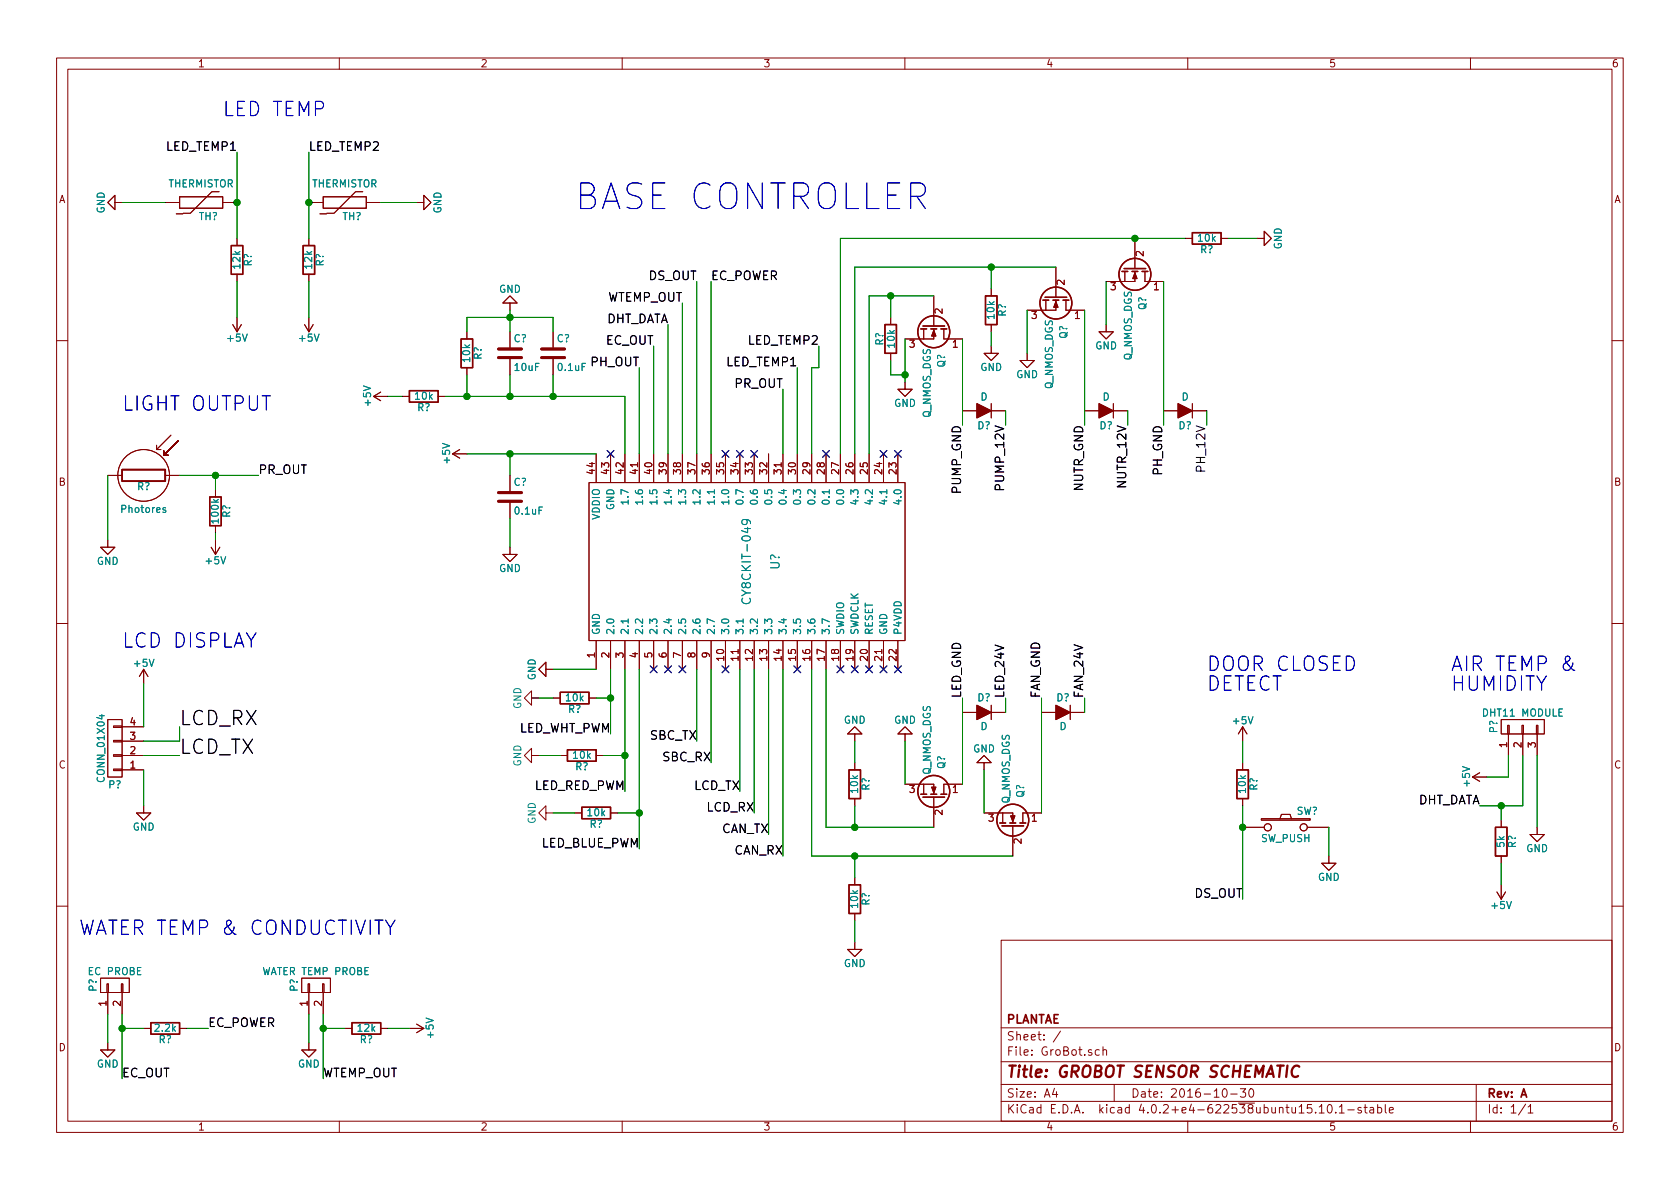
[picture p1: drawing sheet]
<svg xmlns="http://www.w3.org/2000/svg" width="297mm" height="210mm" viewBox="0 0 297 210" stroke-linecap="round" stroke-linejoin="round" font-family="sans-serif">
<g fill="none" stroke="#840000" stroke-width=".18">
<path d="M10 10.3h277v189.9h-277zM12 12.2h273v186.1h-273zM60 10.3v1.9M110 10.3v1.9M160 10.3v1.9M210 10.3v1.9M260 10.3v1.9M20.3 35.8v-1.3l-1.3 1.3 1.3 1.3v-1.3h1.3M29.2 35.8h2.5M38.7 33.9h-1.2l-3.8 3.8h-1.3M39.4 35.8h2.5M54.6 35.8h2.5"/>
<path d="M64.1 33.9h-1.2l-3.8 3.8h-1.3M64.8 35.8h2.5M73.7 35.8h1.2v-1.3l1.3 1.3-1.3 1.3v-1.3M41.1 57.4l.8 1.3M41.9 42.2v1.2M41.9 48.5v1.3M41.9 56.1v2.6M42.7 57.4l-.8 1.3M53.8 57.4l.8 1.3M54.6 42.2v1.2M54.6 48.5v1.3M54.6 56.1v2.6"/>
<path d="M55.4 57.4l-.8 1.3M82.5 58.7v1.2M90.2 53.6h1.2l-1.2-1.3-1.3 1.3h1.3v1.3M90.2 58.7v2.8M97.8 58.7v2.8M157.5 56.1v1.3M163.3 58.2v1.7M165.1 52.3v5.4M165.1 58.2v1.7h-5.1M166.9 58.2v1.7h3.3M175.3 51v1.3M175.3 57.4v1.3"/>
<path d="M184.9 53.1v1.8M186.7 47.2v5.4M186.7 53.1v1.8h-5.1M188.5 53.1v1.8h3.3M195.6 57.4v1.3h1.2l-1.2 1.2-1.3-1.2h1.3M198.9 48v1.8M200.7 42.2v5.3M200.7 48v1.8h-5.1M202.4 48v1.8h3.3M209.5 42.2h1.3M215.9 42.2h1.3M222.2 42.2h1.3v-1.3l1.3 1.3-1.3 1.2v-1.2"/>
<path d="M10 60.2h2M27.7 78.7v.8M27.7 79.5h.7M29 79.8v.7M30.2 77l-2.5 2.5M31.5 78l-2.5 2.5M66 70.1h2.6M66 70.1l1.3 .8M67.3 69.3l-1.3 .8M71.1 70.1h1.3M77.5 70.1h1.2M81.3 79.5l-1.3 .8"/>
<path d="M82.5 65v1.3M90.2 63.5v2.8M97.8 63.5v2.8M157.5 62.5v1.2M160 67.6v1.2h1.3l-1.3 1.3-1.3-1.3h1.3M170.2 72.6h2.5M175.3 61.2v1.3h1.2l-1.2 1.2-1.3-1.2h1.3M175.3 71.4v2.5M175.3 72.6h2.5M181.6 62.5v1.2h1.3l-1.3 1.3-1.3-1.3h1.3M191.8 72.6h2.5M196.8 72.6h2.6"/>
<path d="M196.8 71.4v2.5M205.7 72.6h2.6M210.8 72.6h2.6M210.8 71.4v2.5M285 60.2h2M19 95.5v1.3h1.3l-1.3 1.2-1.2-1.2h1.2M19 84.1h2.6M29 80.5h.7M29.2 84.1h2.5M37.3 96.8l.8 1.2M38.1 86.6v1.3M38.1 93v1.2"/>
<path d="M38.1 95.5v2.5M38.9 96.8l-.8 1.2M80 80.3l1.3 .7M80 80.3h2.5M90.2 96.8v1.2h1.2l-1.2 1.3-1.3-1.3h1.3M90.2 84.1v2.8M90.2 88.9v2.8M104.1 85.3h55.9v28h-55.9zM105.4 80.3v5M107.9 80.3v5M110.5 80.3v5M113 80.3v5"/>
<path d="M115.6 80.3v5M118.1 80.3v5M120.6 80.3v5M123.2 80.3v5M125.7 80.3v5M128.3 80.3v5M130.8 80.3v5M133.3 80.3v5M135.9 80.3v5M138.4 80.3v5M141 80.3v5M143.5 80.3v5"/>
<path d="M146 80.3v5M148.6 80.3v5M151.1 80.3v5M153.7 80.3v5M156.2 80.3v5M158.7 80.3v5M10 110.3h2M25.4 118.4l-.8 1.2M25.4 118.4v2.5M25.4 118.4l.8 1.2M96.5 118.4v-1.3l-1.3 1.3 1.3 1.2v-1.2h1.3M105.4 113.3v5.1"/>
<path d="M107.9 113.3v5.1M110.5 113.3v5.1M113 113.3v5.1M115.6 113.3v5.1M118.1 113.3v5.1M120.6 113.3v5.1M123.2 113.3v5.1M125.7 113.3v5.1M128.3 113.3v5.1M130.8 113.3v5.1M133.3 113.3v5.1M135.9 113.3v5.1"/>
<path d="M138.4 113.3v5.1M141 113.3v5.1M143.5 113.3v5.1M146 113.3v5.1M148.6 113.3v5.1M151.1 113.3v5.1M153.7 113.3v5.1M156.2 113.3v5.1M158.7 113.3v5.1M285 110.3h2M19 127.2h2.6v10.2h-2.6zM20.1 128.4h1.5v.2h-1.5z"/>
<path d="M20.1 130.9h1.5v.3h-1.5zM20.1 133.5h1.5v.2h-1.5zM20.1 136h1.5v.3h-1.5zM21.6 133.6h3.8M21.6 136.1h3.8M21.6 131.1h3.8M21.6 128.5h3.8M94 123.4v-1.2l-1.3 1.2 1.3 1.3v-1.3h1.2M94 133.6v-1.3l-1.3 1.3 1.3 1.3v-1.3h1.2M97.8 123.4h1.3M99.1 133.6h1.2M104.1 123.4h1.3"/>
<path d="M105.4 133.6h1.3M151.1 129.8h1.3l-1.3-1.3-1.2 1.3h1.2v1.3M151.1 134.9v1.2M160 129.8h-1.3l1.3-1.3 1.3 1.3h-1.3v1.3M160 138.7h5.1v1.8M163.3 138.7v1.8M170.2 138.7h-3.3v1.8M170.2 126h2.5M174 134.9h-1.3l1.3-1.3 1.3 1.3h-1.3v1.2M175.3 124.7v2.5M175.3 126h2.5M184.1 126h2.6"/>
<path d="M189.2 126h2.6M189.2 124.7v2.5M219.7 128.5v2.6M219.7 134.9v1.2M219.7 128.5l-.8 1.3M219.7 128.5l.8 1.3M260.3 137.4l1.3 .8M260.3 137.4h2.6M261.6 136.6l-1.3 .8M265.4 127.2h7.6v2.6h-7.6zM266.6 128.3h.2v1.5h-.2zM266.7 129.8v3.8"/>
<path d="M269.1 128.3h.3v1.5h-.3zM269.2 129.8v3.8M271.7 128.3h.2v1.5h-.2zM271.8 129.8v3.8M25.4 142.5v1.3h1.3l-1.3 1.2-1.3-1.2h1.3M96.5 143.8v-1.3l-1.3 1.3 1.3 1.2v-1.2h1.3M101.6 143.8h1.3M107.9 143.8h1.3M151.1 141.2v1.3M151.1 155.2v1.3M165.1 141v5.3M174 143.8h5.1v1.7"/>
<path d="M177.3 143.8v1.7M179.1 146v5.4M184.1 143.8h-3.3v1.7M219.7 146.3h3.8M219.7 141.2v1.3M223 144.8h8.6v.2h-8.6zM226.3 144.8l.3-.8h1.5l.2 .8M231.1 146.3h3.8M234.9 151.4v1.2h1.3l-1.3 1.3-1.2-1.3h1.2M264.7 157.7l.7 1.3M265.4 145v1.3M265.4 151.4v1.2"/>
<path d="M265.4 156.5v2.5M266.2 157.7l-.8 1.3M271.8 146.3v1.3h1.2l-1.2 1.2-1.3-1.2h1.3M10 160.2h2M17.8 173h5.1v2.5h-5.1zM18.9 174h.3v1.5h-.3zM19 175.5v3.8M21.5 174h.2v1.5h-.2zM21.6 175.5v3.8M53.3 173h5.1v2.5h-5.1zM54.5 174h.2v1.5h-.2zM54.6 175.5v3.8"/>
<path d="M57 174h.3v1.5h-.3zM57.1 175.5v3.8M151.1 166.6v1.3h1.3l-1.3 1.3-1.2-1.3h1.2M151.1 161.5v1.3M177 166.3h108v32h-108zM285 160.2h2M19 184.4v1.3h1.3l-1.3 1.2-1.2-1.2h1.2M25.4 181.9h1.3M31.7 181.9h1.3M54.6 184.4v1.3h1.3l-1.3 1.2-1.3-1.2h1.3M60 198.3v1.9M61 181.9h1.2"/>
<path d="M67.3 181.9h1.3M72.4 181.9h2.5M73.7 181.1l1.2 .8M74.9 181.9l-1.2 .7M110 198.3v1.9M160 198.3v1.9M177 194.8h108M177 191.8h108M177 187.8h108M177 181.8h108M186.4 192.5l-.3 1h.9M186.8 193v1"/>
<path d="M187.5 182.3l-1.3 2M194.4 185.7l-.5-.1-.3 .3 .1 .6 .2 .1 .5-.1M195 185.7l.2-.1 .4 .1 .1 .9M195 185.1v1.5M197 191.8v3M210 198.3v1.9M216.3 192.7l.2-.2a.81 .81 0 0 1 .6 .6 .81 .81 0 0 1-.3 .8l-.2 .1a.79 .79 0 0 1-.3-1.3zM217.6 193.5h1.1M219.3 192.5h.9l-.5 .6 .5 .1v.7l-.2 .1-.7-.1M221 192.7l.2-.2a.81 .81 0 0 1 .5 .6 .81 .81 0 0 1-.2 .8l-.2 .1a.79 .79 0 0 1-.3-1.3zM233.2 195.8l.5-.5v1.5M233.2 196.8h.9"/>
<path d="M234.9 195.4l.1-.1a.81 .81 0 0 1 .6 .6 .81 .81 0 0 1-.3 .8l-.1 .1a.8 .8 0 0 1-.6-.6 .8 .8 0 0 1 .3-.8zM236.2 196.7v.1M236.8 195.8l.4-.5v1.5M236.8 196.8h.9M238.3 196.3h1.1M240.7 195.9a.37 .37 0 0 0-.6 .1l.1 .3 .5 .1v.1l-.2 .3-.4-.1M241.2 195.8h.5M241.4 195.3v1.3l.3 .2M242.2 195.9h.6l.1 .9M242.9 196.2l-.5 .1-.2 .2 .2 .3 .5-.1M243.6 195.9l.4-.1 .3 .3-.1 .6h-.6M243.6 195.3v1.5"/>
<path d="M244.9 195.3v1.3l.2 .2M245.6 196.3l.8-.1-.1-.3-.4-.1-.3 .2 .1 .7h.6M260 198.3v1.9M261 191.8v6.5M269.7 195.2l-1.2 2M270.2 195.8l.4-.5v1.5M270.2 196.8h.8"/>
<circle cx="25.4" cy="84.1" r="4.6"/>
<circle cx="224.2" cy="146.3" r=".63"/>
<circle cx="230.5" cy="146.3" r=".63"/>
</g>
<path d="M229.7 188.6a.87 .87 0 0 0-1 0 .87 .87 0 0 0-.3 1 .69 .69 0 0 0 .3 .8 .69 .69 0 0 0 .8-.1" fill="none" stroke="#840000" stroke-width=".41"/>
<path d="M29.3 89.8h-.3l-.2 .1 .1 .2 .4 .1v.3h-.5M131.8 91.9l.3 .3-.1 .4-.2 .2-.5-.1a.48 .48 0 0 1 0-.8 1 1 0 0 1 1.4 .4v.3M111.1 109.5v.7M131.3 105.8a.62 .62 0 0 0 0 .7 .62 .62 0 0 0 .7 .3 .58 .58 0 0 0 .6-.4 .58 .58 0 0 0-.1-.6M131.4 109.5v.7" fill="none" stroke="#008484" stroke-width=".18"/>
<g fill="none" stroke="#000084" stroke-width=".18">
<path d="M107.3 79.6l1.3 1.3M108.6 79.6l-1.3 1.3M127.7 79.6l1.2 1.3M128.9 79.6l-1.2 1.3M130.2 79.6l1.2 1.3M131.4 79.6l-1.2 1.3M132.7 79.6l1.3 1.3M134 79.6l-1.3 1.3M145.4 79.6l1.3 1.3M146.7 79.6l-1.3 1.3M155.6 79.6l1.2 1.3M156.8 79.6l-1.2 1.3"/>
<path d="M158.1 79.6l1.3 1.3M159.4 79.6l-1.3 1.3M115 117.7l1.2 1.3M116.2 117.7l-1.2 1.3M117.5 117.7l1.2 1.3M118.7 117.7l-1.2 1.3M120 117.7l1.3 1.3M121.3 117.7l-1.3 1.3M127.7 117.7l1.2 1.3M128.9 117.7l-1.2 1.3M140.4 117.7l1.2 1.3M141.6 117.7l-1.2 1.3"/>
<path d="M148 117.7l1.2 1.3M149.2 117.7l-1.2 1.3M150.5 117.7l1.2 1.3M151.7 117.7l-1.2 1.3M153.1 117.7l1.2 1.3M154.3 117.7l-1.2 1.3M155.6 117.7l1.2 1.3M156.8 117.7l-1.2 1.3M158.1 117.7l1.3 1.3M159.4 117.7l-1.3 1.3"/>
</g>
<g fill="none" stroke="#840000" stroke-width=".25">
<path d="M40.9 43.4h2v5.1h-2zM53.6 43.4h2v5.1h-2zM81.5 59.9h2.1v5.1h-2.1zM156.5 57.4h2v5.1h-2zM162.8 58.2h1M163.2 57.7h3.8M164.6 58.2h1M166.4 58.2h1M174.2 52.3h2.1v5.1h-2.1zM184.4 53.1h1M184.8 52.6h3.8M186.2 53.1h1"/>
<path d="M188 53.1h1M198.4 48h1M198.8 47.5h3.8M200.2 48h1M201.9 48h1M210.8 41.1h5.1v2.1h-5.1zM72.4 69.1h5.1v2h-5.1zM37.1 87.9h2v5.1h-2zM99.1 122.4h5v2.1h-5zM100.3 132.6h5.1v2h-5.1zM150.1 136.1h2v5.1h-2zM218.7 136.1h2v5.1h-2z"/>
<path d="M102.9 142.7h5v2.1h-5zM150.1 156.5h2v5h-2zM162.8 140.5h1M163.2 141h3.8M164.6 140.5h1M166.4 140.5h1M176.8 145.5h1M177.2 146h3.8M178.6 145.5h1M180.3 145.5h1.1M264.4 146.3h2v5.1h-2zM26.7 180.8h5v2.1h-5z"/>
<path d="M62.2 180.8h5.1v2.1h-5.1z"/>
<circle cx="165.1" cy="58.7" r="2.82"/>
<circle cx="186.7" cy="53.6" r="2.82"/>
<circle cx="200.7" cy="48.5" r="2.82"/>
<circle cx="165.1" cy="139.9" r="2.82"/>
<circle cx="179.1" cy="145" r="2.82"/>
</g>
<g fill="#840000" stroke="#840000" stroke-width=".18">
<path d="M200.7 48.3l.3 1h-.7z"/>
<path d="M186.7 53.3l.4 1.1h-.8z"/>
<path d="M165.1 58.4l.4 1h-.8z"/>
<path d="M172.7 71.4l2.6 1.2-2.6 1.3z"/>
<path d="M194.3 71.4l2.5 1.2-2.5 1.3z"/>
<path d="M208.3 71.4l2.5 1.2-2.5 1.3z"/>
<path d="M164.7 139.2h.8l-.4 1z"/>
<path d="M172.7 124.7l2.6 1.3-2.6 1.2z"/>
<path d="M186.7 124.7l2.5 1.3-2.5 1.2z"/>
<path d="M178.7 144.3h.8l-.4 1z"/>
</g>
<path d="M31.7 34.8h7.7v2h-7.7zM57.1 34.8h7.7v2h-7.7z" fill="none" stroke="#840000" stroke-width=".2"/>
<path d="M21.6 83.1h7.6v2h-7.6z" fill="none" stroke="#840000" stroke-width=".3"/>
<path d="M278.1 117.2a1.11 1.11 0 0 1-1.5 1.2 .73 .73 0 0 1 0-1.1l.9-.5 .1-.3a.44 .44 0 0 0-.5-.5l-.2 .1a.98 .98 0 0 0 .2 1.2l1 1.1 .3 .1M68.2 162.7l.8 1.3 .8-1.3" fill="none" stroke="#0000c2" stroke-width=".18"/>
<path d="M88.1 63.2h4.1M88.1 61.7h4.1M95.8 63.2h4M95.8 61.7h4M88.1 88.6h4.1M88.1 87.1h4.1" fill="none" stroke="#840000" stroke-width=".51"/>
<g fill="none" stroke="#008400" stroke-width=".18">
<path d="M21.6 35.8h7.6M41.9 26.9v15.3M54.6 26.9v15.3M67.3 35.8h6.4M41.9 49.8v6.3M54.6 49.8v6.3M82.5 58.7v-2.6h15.3v2.6M90.2 54.9v3.8M118.1 57.4v22.9M120.6 53.6v26.7M123.2 49.8v30.5M125.7 49.8v30.5"/>
<path d="M157.5 52.3v3.8M160 59.9v7.7M165.1 52.3h-11.4v28M170.2 59.9v15.3M175.3 47.2v3.8M175.3 58.7v2.5M181.6 54.9v7.6M186.7 47.2h-35.6v33.1M191.8 54.9v20.3M195.6 49.8v7.6M205.7 49.8v25.4M209.5 42.2h-60.9v38.1"/>
<path d="M217.2 42.2h5M68.6 70.1h2.5M78.7 70.1h31.8v10.2M82.5 66.3v3.8M90.2 66.3v3.8M97.8 66.3v3.8M113 65v15.3M115.6 61.2v19.1M138.4 68.8v11.5M141 65v15.3M144.8 61.2v3.8h-1.3v15.3M157.5 63.7v2.6h2.5"/>
<path d="M177.8 72.6v2.6M199.4 72.6v2.6M213.4 72.6v2.6M19 84.1v11.4M31.7 84.1h14M38.1 84.1v2.5M38.1 94.2v1.3M82.5 80.3h22.9M90.2 80.3v3.8M90.2 91.7v5.1M97.8 118.4h7.6M107.9 118.4v11.4"/>
<path d="M110.5 118.4v21.5M113 118.4v31.7M123.2 118.4v12.7M125.7 118.4v16.5M130.8 118.4v21.5M133.3 118.4v25.4M135.9 118.4v29.2M138.4 118.4v33M143.5 118.4v33h35.6M146 118.4v27.9h19.1M25.4 133.6h6.3M25.4 120.9v7.6"/>
<path d="M25.4 136.1v6.4M31.7 128.5v2.6h-6.3M94 123.4h3.8M95.2 133.6h3.9M105.4 123.4h2.5M106.7 133.6h3.8M151.1 131.1v3.8M160 131.1v7.6M170.2 123.4v15.3M174 136.1v7.7M177.8 123.4v2.6M184.1 123.4v20.4"/>
<path d="M191.8 123.4v2.6M219.7 131.1v3.8M266.7 133.6v3.8h-3.8M269.2 133.6v8.9h-7.6M271.8 133.6v12.7M97.8 143.8h3.8M109.2 143.8h3.8M151.1 142.5v3.8M151.1 151.4v3.8M219.7 142.5v16.5M234.9 146.3v5.1M265.4 142.5v2.5"/>
<path d="M265.4 152.6v3.9M19 179.3v5.1M21.6 179.3v11.4M54.6 179.3v5.1M57.1 179.3v11.4M151.1 162.8v3.8M21.6 181.9h3.8M33 181.9h3.8M57.1 181.9h3.9M68.6 181.9h3.8"/>
</g>
<g fill="#008400" stroke="#008400" stroke-width=".25">
<circle cx="108" cy="123.4" r=".51"/>
<circle cx="110.5" cy="133.6" r=".51"/>
<circle cx="113" cy="143.8" r=".51"/>
<circle cx="151.1" cy="146.3" r=".51"/>
<circle cx="151.1" cy="151.4" r=".51"/>
<circle cx="157.5" cy="52.3" r=".51"/>
<circle cx="160" cy="66.3" r=".51"/>
<circle cx="175.3" cy="47.2" r=".51"/>
<circle cx="200.7" cy="42.2" r=".51"/>
<circle cx="54.6" cy="35.8" r=".51"/>
<circle cx="41.9" cy="35.8" r=".51"/>
<circle cx="21.6" cy="181.9" r=".51"/>
<circle cx="57.2" cy="181.9" r=".51"/>
<circle cx="265.4" cy="142.5" r=".51"/>
<circle cx="38.1" cy="84.1" r=".51"/>
<circle cx="219.7" cy="146.3" r=".51"/>
<circle cx="90.2" cy="70.1" r=".51"/>
<circle cx="90.2" cy="80.3" r=".51"/>
<circle cx="90.2" cy="56.1" r=".51"/>
<circle cx="82.6" cy="70.1" r=".51"/>
<circle cx="97.8" cy="70.1" r=".51"/>
</g>
<text font-size="6.3" fill="#0000c2" x="101.6" y="37.1">BASE CONTROLLER</text>
<g font-size="3.5" fill="#0000c2">
<text x="39.4" y="20.6">LED TEMP</text>
<text x="21.6" y="72.6">LIGHT OUTPUT</text>
<text x="21.6" y="114.5">LCD DISPLAY</text>
<text x="213.4" y="118.7">DOOR CLOSED</text>
<text x="256.5" y="118.7">AIR TEMP &amp;</text>
<text x="213.4" y="122.2">DETECT</text>
<text x="256.5" y="122.2">HUMIDITY</text>
<text x="14" y="165.3">WATER TEMP &amp; CONDUCTIVITY</text>
</g>
<g font-size="3.5">
<text x="31.7" y="128.3">LCD_RX</text>
<text x="31.7" y="133.3">LCD_TX</text>
</g>
<text font-size="2.8" fill="#840000" x="178" y="190.5">Title: GROBOT SENSOR SCHEMATIC</text>
<g font-size="2.1">
<text x="29.4" y="26.7">LED_TEMP1</text>
<text x="54.6" y="26.7">LED_TEMP2</text>
<text x="107.1" y="53.3">WTEMP_OUT</text>
<text x="114.6" y="49.5">DS_OUT</text>
<text x="125.7" y="49.5">EC_POWER</text>
<text x="106.7" y="57.1">DHT_DATA</text>
<text x="104.4" y="64.8">PH_OUT</text>
<text x="107" y="61">EC_OUT</text>
<text x="128.5" y="64.8">LED_TEMP1</text>
<text x="132.3" y="61">LED_TEMP2</text>
<text x="129.8" y="68.6">PR_OUT</text>
<text x="45.7" y="83.8">PR_OUT</text>
<text x="213.1" y="83.1" transform="rotate(-90 213.1 83.1)">PH_12V</text>
<text x="169.9" y="87.2" transform="rotate(-90 169.9 87.2)">PUMP_GND</text>
<text x="177.5" y="86.3" transform="rotate(-90 177.5 86.3)">PUMP_12V</text>
<text x="191.5" y="87" transform="rotate(-90 191.5 87)">NUTR_GND</text>
<text x="199.1" y="86" transform="rotate(-90 199.1 86)">NUTR_12V</text>
<text x="205.5" y="84" transform="rotate(-90 205.5 84)">PH_GND</text>
<text x="169.9" y="123.4" transform="rotate(-90 169.9 123.4)">LED_GND</text>
<text x="177.5" y="123.4" transform="rotate(-90 177.5 123.4)">LED_24V</text>
<text x="183.9" y="123.4" transform="rotate(-90 183.9 123.4)">FAN_GND</text>
<text x="191.5" y="123.4" transform="rotate(-90 191.5 123.4)">FAN_24V</text>
<text x="91.3" y="129.5">LED_WHT_PWM</text>
<text x="114.8" y="130.8">SBC_TX</text>
<text x="117.1" y="134.6">SBC_RX</text>
<text x="94.2" y="139.7">LED_RED_PWM</text>
<text x="122.6" y="139.7">LCD_TX</text>
<text x="124.9" y="143.5">LCD_RX</text>
<text x="250.2" y="142.2">DHT_DATA</text>
<text x="95.5" y="149.9">LED_BLUE_PWM</text>
<text x="127.4" y="147.3">CAN_TX</text>
<text x="129.7" y="151.1">CAN_RX</text>
<text x="211.1" y="158.7">DS_OUT</text>
<text x="36.8" y="181.6">EC_POWER</text>
<text x="21.6" y="190.5">EC_OUT</text>
<text x="57.1" y="190.5">WTEMP_OUT</text>
</g>
<g font-size="2.1" fill="#840000">
<text x="31.4" y="38.5">-</text>
<text x="56.8" y="38.5">-</text>
<text x="178" y="184">Sheet: /</text>
<text x="178" y="181">PLANTAE</text>
<text x="178" y="186.7">File: GroBot.sch</text>
<text x="178" y="196.9">KiCad E.D.A. kicad 4.0.2+e4-622538ubuntu15.10.1-stable</text>
<text x="178" y="194.1">Size: A4</text>
<text x="200" y="194.1">Date: 2016-10-30</text>
<text x="263" y="194.1">Rev: A</text>
<text x="263" y="196.9">Id: 1/1</text>
</g>
<g font-size="2.1" fill="#008484">
<text x="137.8" y="100.7" transform="rotate(-90 137.8 100.7)">U?</text>
<text x="132.8" y="106" transform="rotate(-90 132.8 106)">CY8CKIT-049</text>
</g>
<g font-size="1.8" fill="#840000">
<text x="35" y="11.9">1</text>
<text x="85" y="11.9">2</text>
<text x="135" y="11.9">3</text>
<text x="185" y="11.9">4</text>
<text x="235" y="11.9">5</text>
<text x="285" y="11.9">6</text>
<text x="10.4" y="35.9">A</text>
<text x="285.4" y="35.9">A</text>
<text x="202.2" y="45.3" transform="rotate(-90 202.2 45.3)">2</text>
<text x="188.2" y="50.4" transform="rotate(-90 188.2 50.4)">2</text>
<text x="196.4" y="51.3">3</text>
<text x="204" y="51.3">1</text>
<text x="166.6" y="55.5" transform="rotate(-90 166.6 55.5)">2</text>
<text x="182.4" y="56.4">3</text>
<text x="190" y="56.4">1</text>
<text x="160.8" y="61.5">3</text>
<text x="168.4" y="61.5">1</text>
<text x="105.2" y="83.8" transform="rotate(-90 105.2 83.8)">44</text>
<text x="107.7" y="83.8" transform="rotate(-90 107.7 83.8)">43</text>
<text x="110.2" y="83.8" transform="rotate(-90 110.2 83.8)">42</text>
<text x="112.8" y="83.8" transform="rotate(-90 112.8 83.8)">41</text>
<text x="115.3" y="83.8" transform="rotate(-90 115.3 83.8)">40</text>
<text x="117.9" y="83.8" transform="rotate(-90 117.9 83.8)">39</text>
<text x="120.4" y="83.8" transform="rotate(-90 120.4 83.8)">38</text>
<text x="122.9" y="83.8" transform="rotate(-90 122.9 83.8)">37</text>
<text x="125.5" y="83.8" transform="rotate(-90 125.5 83.8)">36</text>
<text x="128" y="83.8" transform="rotate(-90 128 83.8)">35</text>
<text x="130.6" y="83.8" transform="rotate(-90 130.6 83.8)">34</text>
<text x="133.1" y="83.8" transform="rotate(-90 133.1 83.8)">33</text>
<text x="135.6" y="83.8" transform="rotate(-90 135.6 83.8)">32</text>
<text x="138.2" y="83.8" transform="rotate(-90 138.2 83.8)">31</text>
<text x="140.7" y="83.8" transform="rotate(-90 140.7 83.8)">30</text>
<text x="143.3" y="83.8" transform="rotate(-90 143.3 83.8)">29</text>
<text x="145.8" y="83.8" transform="rotate(-90 145.8 83.8)">28</text>
<text x="148.3" y="83.8" transform="rotate(-90 148.3 83.8)">27</text>
<text x="150.9" y="83.8" transform="rotate(-90 150.9 83.8)">26</text>
<text x="153.4" y="83.8" transform="rotate(-90 153.4 83.8)">25</text>
<text x="156" y="83.8" transform="rotate(-90 156 83.8)">24</text>
<text x="158.5" y="83.8" transform="rotate(-90 158.5 83.8)">23</text>
<text x="10.4" y="85.9">B</text>
<text x="285.4" y="85.9">B</text>
<text x="105.2" y="116.3" transform="rotate(-90 105.2 116.3)">1</text>
<text x="107.7" y="116.3" transform="rotate(-90 107.7 116.3)">2</text>
<text x="110.2" y="116.3" transform="rotate(-90 110.2 116.3)">3</text>
<text x="112.8" y="116.3" transform="rotate(-90 112.8 116.3)">4</text>
<text x="115.3" y="116.3" transform="rotate(-90 115.3 116.3)">5</text>
<text x="117.9" y="116.3" transform="rotate(-90 117.9 116.3)">6</text>
<text x="120.4" y="116.3" transform="rotate(-90 120.4 116.3)">7</text>
<text x="122.9" y="116.3" transform="rotate(-90 122.9 116.3)">8</text>
<text x="125.5" y="116.3" transform="rotate(-90 125.5 116.3)">9</text>
<text x="128" y="116.8" transform="rotate(-90 128 116.8)">10</text>
<text x="130.6" y="116.8" transform="rotate(-90 130.6 116.8)">11</text>
<text x="133.1" y="116.8" transform="rotate(-90 133.1 116.8)">12</text>
<text x="135.6" y="116.8" transform="rotate(-90 135.6 116.8)">13</text>
<text x="138.2" y="116.8" transform="rotate(-90 138.2 116.8)">14</text>
<text x="140.7" y="116.8" transform="rotate(-90 140.7 116.8)">15</text>
<text x="143.3" y="116.8" transform="rotate(-90 143.3 116.8)">16</text>
<text x="145.8" y="116.8" transform="rotate(-90 145.8 116.8)">17</text>
<text x="148.3" y="116.8" transform="rotate(-90 148.3 116.8)">18</text>
<text x="150.9" y="116.8" transform="rotate(-90 150.9 116.8)">19</text>
<text x="153.4" y="116.8" transform="rotate(-90 153.4 116.8)">20</text>
<text x="156" y="116.8" transform="rotate(-90 156 116.8)">21</text>
<text x="158.5" y="116.8" transform="rotate(-90 158.5 116.8)">22</text>
<text x="23" y="130.8">3</text>
<text x="23" y="128.3">4</text>
<text x="10.4" y="135.9">C</text>
<text x="23" y="135.9">1</text>
<text x="23" y="133.3">2</text>
<text x="266.4" y="132.2" transform="rotate(-90 266.4 132.2)">1</text>
<text x="269" y="132.2" transform="rotate(-90 269 132.2)">2</text>
<text x="271.5" y="132.2" transform="rotate(-90 271.5 132.2)">3</text>
<text x="285.4" y="135.9">C</text>
<text x="160.8" y="140.2">3</text>
<text x="168.4" y="140.2">1</text>
<text x="166.6" y="144.1" transform="rotate(-90 166.6 144.1)">2</text>
<text x="174.8" y="145.3">3</text>
<text x="180.6" y="149.2" transform="rotate(-90 180.6 149.2)">2</text>
<text x="182.4" y="145.3">1</text>
<text x="18.8" y="177.9" transform="rotate(-90 18.8 177.9)">1</text>
<text x="21.3" y="177.9" transform="rotate(-90 21.3 177.9)">2</text>
<text x="54.4" y="177.9" transform="rotate(-90 54.4 177.9)">1</text>
<text x="56.9" y="177.9" transform="rotate(-90 56.9 177.9)">2</text>
<text x="10.4" y="185.9">D</text>
<text x="285.4" y="185.9">D</text>
<text x="35" y="199.9">1</text>
<text x="85" y="199.9">2</text>
<text x="135" y="199.9">3</text>
<text x="185" y="199.9">4</text>
<text x="235" y="199.9">5</text>
<text x="285" y="199.9">6</text>
</g>
<g font-size="1.8" fill="#008484">
<text x="29.7" y="33.1">THERMISTOR</text>
<text x="55.1" y="33.1">THERMISTOR</text>
<text x="18.5" y="37.8" transform="rotate(-90 18.5 37.8)">GND</text>
<text x="35.1" y="38.9">TH?</text>
<text x="60.5" y="38.9">TH?</text>
<text x="78" y="37.8" transform="rotate(-90 78 37.8)">GND</text>
<text x="42.5" y="47.4" transform="rotate(-90 42.5 47.4)">12k</text>
<text x="44.5" y="47.1" transform="rotate(-90 44.5 47.1)">R?</text>
<text x="55.2" y="47.4" transform="rotate(-90 55.2 47.4)">12k</text>
<text x="57.2" y="47.1" transform="rotate(-90 57.2 47.1)">R?</text>
<text x="211.9" y="42.7">10k</text>
<text x="212.2" y="44.7">R?</text>
<text x="226.6" y="44.1" transform="rotate(-90 226.6 44.1)">GND</text>
<text x="88.2" y="51.8">GND</text>
<text x="175.8" y="56.3" transform="rotate(-90 175.8 56.3)">10k</text>
<text x="177.9" y="56" transform="rotate(-90 177.9 56)">R?</text>
<text x="188.7" y="59.9" transform="rotate(-90 188.7 59.9)">Q?</text>
<text x="202.6" y="54.9" transform="rotate(-90 202.6 54.9)">Q?</text>
<text x="40.3" y="60.4">+5V</text>
<text x="53" y="60.4">+5V</text>
<text x="83.1" y="64" transform="rotate(-90 83.1 64)">10k</text>
<text x="85.1" y="63.6" transform="rotate(-90 85.1 63.6)">R?</text>
<text x="90.8" y="60.5">C?</text>
<text x="91.1" y="65.6">10uF</text>
<text x="98.4" y="60.5">C?</text>
<text x="98.8" y="65.6">0.1uF</text>
<text x="156.2" y="61.1" transform="rotate(-90 156.2 61.1)">R?</text>
<text x="158.2" y="61.4" transform="rotate(-90 158.2 61.4)">10k</text>
<text x="167.1" y="65" transform="rotate(-90 167.1 65)">Q?</text>
<text x="173.3" y="65.6">GND</text>
<text x="193.6" y="61.8">GND</text>
<text x="200.1" y="63.8" transform="rotate(-90 200.1 63.8)">Q_NMOS_DGS</text>
<text x="65.6" y="71.7" transform="rotate(-90 65.6 71.7)">+5V</text>
<text x="73.5" y="70.7">10k</text>
<text x="158.1" y="71.9">GND</text>
<text x="173.4" y="70.8">D</text>
<text x="179.7" y="66.8">GND</text>
<text x="186.1" y="68.9" transform="rotate(-90 186.1 68.9)">Q_NMOS_DGS</text>
<text x="194.9" y="70.8">D</text>
<text x="208.9" y="70.8">D</text>
<text x="73.8" y="72.7">R?</text>
<text x="164.5" y="74" transform="rotate(-90 164.5 74)">Q_NMOS_DGS</text>
<text x="172.8" y="75.9">D?</text>
<text x="194.4" y="75.9">D?</text>
<text x="208.4" y="75.9">D?</text>
<text x="79.6" y="81.8" transform="rotate(-90 79.6 81.8)">+5V</text>
<text x="24.2" y="86.7">R?</text>
<text x="90.8" y="85.9">C?</text>
<text x="111.1" y="88.8" transform="rotate(-90 111.1 88.8)">1.7</text>
<text x="113.7" y="88.8" transform="rotate(-90 113.7 88.8)">1.6</text>
<text x="116.2" y="88.8" transform="rotate(-90 116.2 88.8)">1.5</text>
<text x="118.7" y="88.8" transform="rotate(-90 118.7 88.8)">1.4</text>
<text x="121.3" y="88.8" transform="rotate(-90 121.3 88.8)">1.3</text>
<text x="123.8" y="88.8" transform="rotate(-90 123.8 88.8)">1.2</text>
<text x="126.4" y="88.8" transform="rotate(-90 126.4 88.8)">1.1</text>
<text x="128.9" y="88.8" transform="rotate(-90 128.9 88.8)">1.0</text>
<text x="131.4" y="88.8" transform="rotate(-90 131.4 88.8)">0.7</text>
<text x="134" y="88.8" transform="rotate(-90 134 88.8)">0.6</text>
<text x="136.5" y="88.8" transform="rotate(-90 136.5 88.8)">0.5</text>
<text x="139.1" y="88.8" transform="rotate(-90 139.1 88.8)">0.4</text>
<text x="141.6" y="88.8" transform="rotate(-90 141.6 88.8)">0.3</text>
<text x="144.1" y="88.8" transform="rotate(-90 144.1 88.8)">0.2</text>
<text x="146.7" y="88.8" transform="rotate(-90 146.7 88.8)">0.1</text>
<text x="149.2" y="88.8" transform="rotate(-90 149.2 88.8)">0.0</text>
<text x="151.8" y="88.8" transform="rotate(-90 151.8 88.8)">4.3</text>
<text x="154.3" y="88.8" transform="rotate(-90 154.3 88.8)">4.2</text>
<text x="156.8" y="88.8" transform="rotate(-90 156.8 88.8)">4.1</text>
<text x="159.4" y="88.8" transform="rotate(-90 159.4 88.8)">4.0</text>
<text x="21.6" y="90.7">Photores</text>
<text x="38.7" y="92.4" transform="rotate(-90 38.7 92.4)">100k</text>
<text x="40.7" y="91.6" transform="rotate(-90 40.7 91.6)">R?</text>
<text x="91.1" y="91">0.1uF</text>
<text x="106" y="92" transform="rotate(-90 106 92)">VDDIO</text>
<text x="108.6" y="90.3" transform="rotate(-90 108.6 90.3)">GND</text>
<text x="17.1" y="99.9">GND</text>
<text x="36.5" y="99.8">+5V</text>
<text x="88.2" y="101.1">GND</text>
<text x="106" y="112.3" transform="rotate(-90 106 112.3)">GND</text>
<text x="108.6" y="112.3" transform="rotate(-90 108.6 112.3)">2.0</text>
<text x="111.1" y="112.3" transform="rotate(-90 111.1 112.3)">2.1</text>
<text x="113.7" y="112.3" transform="rotate(-90 113.7 112.3)">2.2</text>
<text x="116.2" y="112.3" transform="rotate(-90 116.2 112.3)">2.3</text>
<text x="118.7" y="112.3" transform="rotate(-90 118.7 112.3)">2.4</text>
<text x="121.3" y="112.3" transform="rotate(-90 121.3 112.3)">2.5</text>
<text x="123.8" y="112.3" transform="rotate(-90 123.8 112.3)">2.6</text>
<text x="126.4" y="112.3" transform="rotate(-90 126.4 112.3)">2.7</text>
<text x="128.9" y="112.3" transform="rotate(-90 128.9 112.3)">3.0</text>
<text x="131.4" y="112.3" transform="rotate(-90 131.4 112.3)">3.1</text>
<text x="134" y="112.3" transform="rotate(-90 134 112.3)">3.2</text>
<text x="136.5" y="112.3" transform="rotate(-90 136.5 112.3)">3.3</text>
<text x="139.1" y="112.3" transform="rotate(-90 139.1 112.3)">3.4</text>
<text x="141.6" y="112.3" transform="rotate(-90 141.6 112.3)">3.5</text>
<text x="144.1" y="112.3" transform="rotate(-90 144.1 112.3)">3.6</text>
<text x="146.7" y="112.3" transform="rotate(-90 146.7 112.3)">3.7</text>
<text x="149.2" y="112.3" transform="rotate(-90 149.2 112.3)">SWDIO</text>
<text x="151.8" y="112.3" transform="rotate(-90 151.8 112.3)">SWDCLK</text>
<text x="154.3" y="112.3" transform="rotate(-90 154.3 112.3)">RESET</text>
<text x="156.8" y="112.3" transform="rotate(-90 156.8 112.3)">GND</text>
<text x="159.4" y="112.3" transform="rotate(-90 159.4 112.3)">P4VDD</text>
<text x="23.8" y="117.9">+5V</text>
<text x="92.2" y="125.4" transform="rotate(-90 92.2 125.4)">GND</text>
<text x="94.7" y="120.3" transform="rotate(-90 94.7 120.3)">GND</text>
<text x="100.1" y="124">10k</text>
<text x="172.8" y="124">D?</text>
<text x="186.8" y="124">D?</text>
<text x="100.4" y="126">R?</text>
<text x="149.2" y="128">GND</text>
<text x="158.1" y="128">GND</text>
<text x="173.4" y="129.1">D</text>
<text x="187.3" y="129.1">D</text>
<text x="218.1" y="128.1">+5V</text>
<text x="262.4" y="126.7">DHT11 MODULE</text>
<text x="264.7" y="129.6" transform="rotate(-90 264.7 129.6)">P?</text>
<text x="18.5" y="138" transform="rotate(-90 18.5 138)">CONN_01X04</text>
<text x="92.2" y="135.6" transform="rotate(-90 92.2 135.6)">GND</text>
<text x="101.4" y="134.2">10k</text>
<text x="101.7" y="136.2">R?</text>
<text x="164.5" y="137.1" transform="rotate(-90 164.5 137.1)">Q_NMOS_DGS</text>
<text x="167.1" y="136" transform="rotate(-90 167.1 136)">Q?</text>
<text x="172" y="133">GND</text>
<text x="19.2" y="139.4">P?</text>
<text x="151.7" y="140.2" transform="rotate(-90 151.7 140.2)">10k</text>
<text x="153.7" y="139.8" transform="rotate(-90 153.7 139.8)">R?</text>
<text x="178.5" y="142.2" transform="rotate(-90 178.5 142.2)">Q_NMOS_DGS</text>
<text x="181.1" y="141.1" transform="rotate(-90 181.1 141.1)">Q?</text>
<text x="220.3" y="140.2" transform="rotate(-90 220.3 140.2)">10k</text>
<text x="222.3" y="139.8" transform="rotate(-90 222.3 139.8)">R?</text>
<text x="259.9" y="139" transform="rotate(-90 259.9 139)">+5V</text>
<text x="23.4" y="146.9">GND</text>
<text x="94.7" y="145.7" transform="rotate(-90 94.7 145.7)">GND</text>
<text x="103.9" y="144.3">10k</text>
<text x="104.2" y="146.3">R?</text>
<text x="223" y="148.9">SW_PUSH</text>
<text x="229.2" y="144.1">SW?</text>
<text x="266" y="149.8" transform="rotate(-90 266 149.8)">5k</text>
<text x="268" y="150" transform="rotate(-90 268 150)">R?</text>
<text x="233" y="155.7">GND</text>
<text x="269.8" y="150.7">GND</text>
<text x="151.7" y="160.5" transform="rotate(-90 151.7 160.5)">10k</text>
<text x="153.7" y="160.1" transform="rotate(-90 153.7 160.1)">R?</text>
<text x="263.8" y="160.7">+5V</text>
<text x="15.7" y="172.4">EC PROBE</text>
<text x="46.6" y="172.4">WATER TEMP PROBE</text>
<text x="149.2" y="171">GND</text>
<text x="17.1" y="175.3" transform="rotate(-90 17.1 175.3)">P?</text>
<text x="52.6" y="175.3" transform="rotate(-90 52.6 175.3)">P?</text>
<text x="27.5" y="182.4">2.2k</text>
<text x="28" y="184.4">R?</text>
<text x="63.3" y="182.4">12k</text>
<text x="63.6" y="184.4">R?</text>
<text x="76.7" y="183.5" transform="rotate(-90 76.7 183.5)">+5V</text>
<text x="17.1" y="188.8">GND</text>
<text x="52.7" y="188.8">GND</text>
</g>
</svg>
